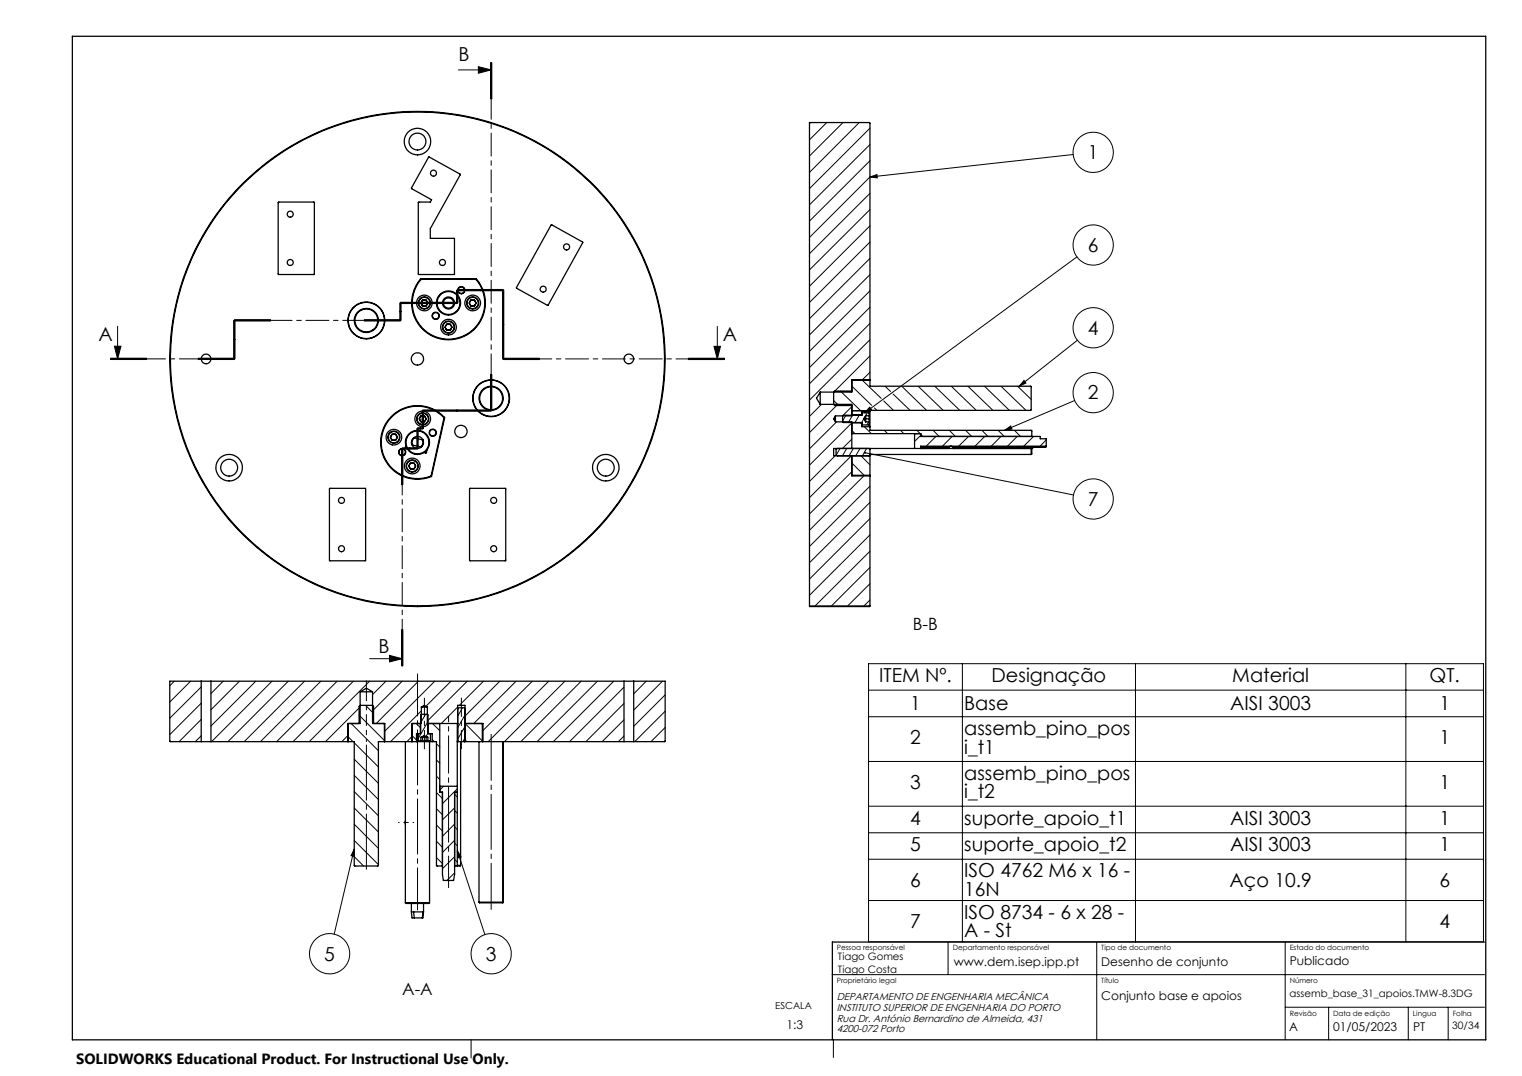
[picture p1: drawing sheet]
<svg xmlns="http://www.w3.org/2000/svg" width="420mm" height="297mm" viewBox="0 0 420 297" stroke-linecap="round" stroke-linejoin="round" font-family="sans-serif">
<g fill="none" stroke="#000" stroke-width=".35">
<path d="M20 10h390v277h-390zM76.8 55.9h9.9v19.9l-9.9-.1zM118.3 43.4l8.7 4.7-8.3 15v2.7l6.7 .1-.1 9.9-9.9-.1v-19.8l3.3-.1 .4-.7-5.6-3.2zM116.1 77h15.3a10.2 10.2 0 0 1-.7 14 10.2 10.2 0 0 1-14 0 10.2 10.2 0 0 1-.6-14zM116.1 77.2l15.2-.1a10 10 0 0 1-.7 13.8 10 10 0 0 1-13.8 0 10 10 0 0 1-.7-13.7zM152.1 62.1l8.7 4.7v.2l-9.5 17.2-.2 .1-8.6-4.9zM116.6 82.8h1l.5 .8-.5 .9h-1l-.5-.9zM123.3 89.5h.9l.5 .8-.5 .9h-.9l-.5-.9zM129.9 82.8h1l.5 .8-.5 .9h-1l-.4-.9zM107.8 115.1a10 10 0 0 1 14.9 .3l-3.6 16a10.1 10.1 0 0 1-12.3-3.5 10.1 10.1 0 0 1 1-12.8zM108.2 119.8h1l.5 .9-.5 .8h-1l-.5-.8zM108.4 114.8a9.7 9.7 0 0 1 14.1 .6l-3.5 15.9a9.9 9.9 0 0 1-12.3-3.8 9.9 9.9 0 0 1 1.7-12.7z"/>
<path d="M116.2 114.8h.9l.5 .8-.5 .8h-.9l-.5-.8zM226.3 108.2v3.4M226.3 111.6h8.8v3.2h-4.6M226.3 108.2l-1 1.7 1 1.7M230.5 114.8v1.6M230.5 116.4h4.6v7.4M230.5 114.8l-.5 .8 .5 .8M235.1 119.7h19v.8h33v.6h1.6v2.2l-.3 .1h-25.5M235.1 107.9h-4.8l-.3 .3v3.5l.3 .2h4.8M235.1 104.9h5M235.1 113.3h5M235.1 116.7h2.7"/>
<path d="M235.1 114.5h2.7M237.8 114.5l-5.1 .1-.2 .2v1.6l.2 .2 5.1 .1M237.8 113.9l2.1 .1v3.2l-2.1 .1M237.8 116.7v1.1h2.3M238.9 114.8v1.6M238.9 116.4h1M238.9 114.8h1M238.9 114.8l-.5 .8 .5 .8M238.9 115.6h1M240.1 104.9v1.7l44.5 .1v6.5l-.2 .1h-44.3v.1M240.1 117.8v1h44.5l.1 1.7M240.1 113.4v4.4"/>
<path d="M240.1 104.8v-70.8l-.2-.2h-16.5v133.5M240.1 104.8v.1M240.1 113.4h-2.3v1.1M240.1 104.8h-5v3.4h-8.8M252.4 119.7v4.1M90.9 134.8l10 .1v19.8l-.1 .1-9.9-.1zM112 123l-.2 .7 .2 .1M112 123.8l.4 .1M112.1 123.4l-.1 .4M113.3 127.8h.9l.5 .8-.5 .9h-.9l-.5-.9zM113.7 122.7a1.65 1.65 0 0 0 2.6 .7M113.9 122.9l2.2 .4"/>
<path d="M114.1 120.9a1.27 1.27 0 0 0-.2 2M114.1 120.9a1.7 1.7 0 0 1 2.6 .5M114.1 120.9h.2M114.3 120.9a1.55 1.55 0 0 0-.4 2M114.3 120.9l2.2 .5M116.5 121.4a1.5 1.5 0 0 1-.4 1.9M116.5 121.4h.2M116.7 121.4a1.3 1.3 0 0 1-.6 1.9M117 124.9l.4 .1M117.6 124.5l-.2 .5M117.9 124.1l-.2 .9h-.3M129.6 134.8l10 .1-.1 19.9-9.9-.1z"/>
<path d="M231.1 123.8l-.4 .1v1.8l.4 .1M235.1 125.8v5.6h5M235.1 131.2h5M239.6 123.8l.5 .1M240.1 125.8v41.5l-.2 .1M240.1 125.7v.1M240.1 123.8v.1M240.1 125.4h44.5M240.1 125.7l-.5 .1M240.1 123.9v1.8M254.1 123.8h.1M254.1 123.4h7.8"/>
<path d="M261.7 123.8a.67 .67 0 0 1 .7-.7 .67 .67 0 0 1 .7 .7M261.7 123.8h.1M263.1 123.8h.1M284.6 123.8v1.6M284.7 123.8v1.5l-.1 .1M284.7 123.4v.4M284.7 123.8h.1M284.7 123.8h-54.7v2h10.1M288.7 123.2h-34.6v.6M223.4 167.3v.1h16.5M223.4 167.3h16.5M239.9 167.3v.1"/>
<path d="M240.1 167.1l-.2 .2M55.5 188h-8.7l.1 16.6 8.6 .1M55.5 188h2.7M55.5 188v16.7M58.2 188h114M58.2 188v16.7M96.1 199.7v5M99.1 199.7v-4.7l.3-.3h3.4l.3 .3v4.7M99.4 191h3.4M99.4 191v8.7h-3.4v5M99.4 191l1.7-1 1.7 1M102.8 191v8.7h3.4v5"/>
<path d="M106.1 199.7v5M113.8 199.7v5M116 199.7v2.8M116.3 195.2h1.6M116.3 195.2v4.5h-2.7v5M116.3 195.2l.8-.5 .8 .5M117.9 195.2v4.5h8.4M118.2 199.7v2.8M121.4 199.7v19h.7v22.7l.2 1.6h2.9l.2-1.6v-22.7h.8M126.2 199.7v39.3M126.3 195.8l.1-.4h1.8l.1 .4M128.3 199.7h5v5"/>
<path d="M133.1 199.7v5M172.2 188h2.7M172.2 188v16.7M174.9 188h8.7l-.1 16.6-8.6 .1M174.9 188v16.7M55.5 204.7h2.7M58.2 204.7h37.8M96 204.7h.1M96.1 204.7h1.7v34.2l.1 .1 6.5-.1v-34.2h1.7M106.1 204.7h.1M106.2 204.7h7.4M111.9 204.7v44.5"/>
<path d="M113.6 204.7h.2M113.8 204.7h1.1M114.9 204.7h4.4M115.4 202.5l.1 2h3.2l.1-2M116.2 203.5h1.7M116.2 203.5l-.1 1M116.2 203.5l.9-.5 .8 .5M116.6 203.5v1M117.6 203.5v1M117.9 203.5h.2v1M118.2 202.5l-.1-5.2-.2-.1h-1.6l-.2 .1v5.2h-1.2v2.2M118.2 202.5h1.1v2.2"/>
<path d="M118.5 204.7v44.5M119.3 204.7h1.1v34.2l1.7 .1M121.4 217h4.8M126.2 204.7h.1M126.3 204.7h.1M126.3 204.3l.1 .4M126.3 204.7v-10h2v10M126.4 204.7h1.8M127.1 204.7v34.2M128.2 204.7h.1M128.3 204.7h43.9M128.3 204.3l-.1 .4"/>
<path d="M132.2 204.7v44.3M138.8 204.7v44.3M138.9 204.7v44.3M172.2 204.7h2.7M111.9 226.6v.9M125.4 239h.8M126.2 238.9h.9M127.1 238.9l-.1 .1h-.8M111.9 249.2l.1 .2h6.4l.1-.2M111.9 249.2h6.6M113.5 251.7h.6M113.5 251.7l.2 1.7h.6"/>
<path d="M113.5 249.4v2.3M114.1 251.7h2.6M114.1 251.7l.2 1.7M114.3 253.4h2.2M116.7 251.7h.2M116.7 251.7l-.2 1.7M116.9 251.7l-.2 1.7h-.2M116.9 249.4v2.3M132.2 249l.1 .2 6.5-.1M132.2 249h6.6M138.8 249v.1M138.8 249h.1"/>
<path d="M138.9 249l-.1 .1M409.6 260h-179.9v27"/>
<circle cx="115.2" cy="39.1" r="2.34"/>
<circle cx="115.2" cy="39.1" r="3.7"/>
<circle cx="80.1" cy="59.1" r=".82"/>
<circle cx="119.6" cy="47.8" r=".84"/>
<circle cx="80.1" cy="72.4" r=".82"/>
<circle cx="122.1" cy="72.4" r=".83"/>
<circle cx="149.9" cy="79.8" r=".83"/>
<circle cx="156.3" cy="68.2" r=".84"/>
<circle cx="56.9" cy="99.1" r="1.33"/>
<circle cx="101.1" cy="88.4" r="3.2"/>
<circle cx="101.1" cy="88.5" r="5"/>
<circle cx="101.1" cy="88.4" r="5.1"/>
<circle cx="101.1" cy="88.4" r="3.3"/>
<circle cx="115.2" cy="99.1" r="68.3"/>
<circle cx="115.2" cy="99.1" r="1.71"/>
<circle cx="115.2" cy="99.1" r="68.2"/>
<circle cx="117.1" cy="83.6" r="2.16"/>
<circle cx="117.1" cy="83.6" r=".84"/>
<circle cx="117.1" cy="83.6" r="1.67"/>
<circle cx="117.1" cy="83.6" r="1.56"/>
<circle cx="120.2" cy="87.2" r=".9"/>
<circle cx="120.2" cy="87.2" r=".99"/>
<circle cx="123.8" cy="83.6" r="3.3"/>
<circle cx="123.8" cy="90.3" r=".85"/>
<circle cx="123.8" cy="90.3" r="2.16"/>
<circle cx="123.8" cy="83.6" r="1.42"/>
<circle cx="123.8" cy="83.6" r="1.67"/>
<circle cx="123.8" cy="83.6" r="3.2"/>
<circle cx="123.8" cy="90.3" r="1.67"/>
<circle cx="123.8" cy="90.3" r="1.56"/>
<circle cx="127.3" cy="80.1" r="1"/>
<circle cx="127.3" cy="80.1" r=".9"/>
<circle cx="130.4" cy="83.6" r=".85"/>
<circle cx="130.4" cy="83.6" r="1.67"/>
<circle cx="130.4" cy="83.6" r="2.16"/>
<circle cx="130.5" cy="83.6" r="1.56"/>
<circle cx="173.5" cy="99.1" r="1.33"/>
<circle cx="116.6" cy="115.6" r="1.67"/>
<circle cx="116.6" cy="115.6" r="1.57"/>
<circle cx="116.6" cy="115.6" r=".84"/>
<circle cx="116.7" cy="115.6" r="2.17"/>
<circle cx="119.4" cy="119.4" r=".99"/>
<circle cx="119.4" cy="119.4" r=".89"/>
<circle cx="127.2" cy="119.1" r="1.7"/>
<circle cx="135.5" cy="109.9" r="5"/>
<circle cx="135.5" cy="109.9" r="3.3"/>
<circle cx="135.5" cy="109.9" r="5.1"/>
<circle cx="135.5" cy="109.9" r="3.2"/>
<circle cx="63.2" cy="129.1" r="2.32"/>
<circle cx="63.2" cy="129.1" r="3.7"/>
<circle cx="94.2" cy="138.1" r=".83"/>
<circle cx="108.7" cy="120.7" r="1.56"/>
<circle cx="108.7" cy="120.7" r=".85"/>
<circle cx="108.7" cy="120.7" r="2.17"/>
<circle cx="108.7" cy="120.7" r="1.67"/>
<circle cx="111" cy="124.8" r=".9"/>
<circle cx="111" cy="124.8" r="1"/>
<circle cx="113.7" cy="128.6" r="1.66"/>
<circle cx="113.8" cy="128.6" r="2.16"/>
<circle cx="113.8" cy="128.6" r="1.57"/>
<circle cx="113.8" cy="128.6" r=".84"/>
<circle cx="115.2" cy="122.1" r="3.2"/>
<circle cx="115.2" cy="122.1" r="3.3"/>
<circle cx="136.2" cy="138.1" r=".84"/>
<circle cx="167.2" cy="129.1" r="2.32"/>
<circle cx="167.2" cy="129.1" r="3.7"/>
<circle cx="94.2" cy="151.5" r=".83"/>
<circle cx="136.2" cy="151.5" r=".84"/>
</g>
<g fill="none" stroke="#000" stroke-width=".28">
<path d="M126.5 19.3h9M132 18.4l3.5 .9-3.5 .9zM135.4 17.3v10M135.5 17.3v10M135.7 17.3v10M223.7 33.8l-.3 .3M228.1 33.8l-4.7 4.8M232.6 33.8l-9.2 9.3M237.1 33.8l-13.7 13.8M240.1 35.4l-16.7 16.7M240.1 39.9l-16.7 16.6M240.1 48.9l1.9-.7 .1 .9z"/>
<path d="M240.1 44.4l-16.7 16.6M240.1 48.9l-16.7 16.6M240.1 53.4l-16.7 16.6M240.1 57.9l-16.7 16.6M296.2 42.6l-56.1 6.3M126.2 79.9h12.6M240.1 62.3l-16.7 16.7M240.1 66.8l-16.7 16.7M240.1 71.3l-16.7 16.7M240.1 75.8l-16.7 16.7M297.2 70.9l-58.6 43M30.5 99.2h10z"/>
<path d="M30.5 99.1h10M30.5 98.9h10M31.6 95.6h1.8l-.9 3.5zM32.5 90.1v9M54.7 98.9h10M54.7 99.2h10M64.5 88.4v10.7M64.7 88.3h10M64.7 88.6h10M64.9 88.4v10.7M74.7 88.4h-10v10.7h-10M100.5 88.4h10v-4.8h15.7v-3.5h12.6v19h10"/>
<path d="M100.5 88.3h10M100.5 88.6h10M110.3 83.6v4.8M110.5 83.8h15.7M110.5 83.4h15.7M110.7 83.6v4.8M126 80.1v3.5M126.2 80.3h12.6M126.4 80.1v3.5M138.7 80.1v19M138.8 98.9h10M138.8 99.2h10"/>
<path d="M139 80.1v19M190 99.1h10M190 98.9h10M190 99.2h10M197 95.6h1.8l-.9 3.5zM197.9 90.1v9M240.1 80.3l-16.7 16.7M240.1 84.8l-16.7 16.7M240.1 89.3l-16.7 16.6M240.1 93.8l-16.7 16.7M240.1 98.2l-10 10M297.3 93.9l-16 12.7"/>
<path d="M115 118.3v5.5M115.2 118.1h1.5M115.2 118.4h1.5M115.4 118.3v5.5M116.5 113.3v5M116.7 113.1h18.8M116.7 113.5h18.8M116.8 113.3v5M135.4 103.3v10M135.5 103.3v10h-18.8v5h-1.5v5.5h-4.2v10M135.7 103.3v10M226.7 111.6l-3.3 3.3"/>
<path d="M230 110.6l1.5 1.3M230.9 116.4l-7.5 7.5M231.2 111.6l-7.8 7.8M231.9 107.9l5.6 5.4M233.4 114.6l-.9 1.6M235.1 107.7l-.5 .5M235.1 112.3l-2.6 2.5M235.1 116.7l-11.7 11.7M235.1 114.3l.2 .2M235.1 118.8l.8 .9M235.1 106.6l5.5 5.3M235.3 114.6l-1.2 2"/>
<path d="M237.1 114.6l-1.2 2M237.5 116.7l.3 .4M237.9 104.9l5.3 5.1M238.5 117.8l2 1.9M238.6 113.3h.1M239.2 114.1l-1.4 2.5M239.7 116.4l-.5 .9M240 112.4l.5 .7-1.9 .8zM240.1 102.8l-2.2 2M241.3 112.6l.7 .7M243.9 110.7l2.7 2.6M244 118.8l.9 .9"/>
<path d="M244.2 106.6l1.5 1.5M246.5 108.8l4.6 4.5M248.5 118.8l.9 .9M249.1 106.8l6.6 6.5M253 118.8l.9 .9M253.4 106.6l6.9 6.7M254.1 119.8l.6 .7M257.5 118.8l1.7 1.7M258 106.6l6.9 6.7M262 118.8l1.6 1.7M262.5 106.6l6.9 6.7M266.5 118.8l1.6 1.7"/>
<path d="M267.1 106.6l6.9 6.7M271 118.8l1.6 1.7M271.7 106.6l6.9 6.7M275.4 118.8l1.7 1.7M276.2 106.6l6.9 6.7M277.2 118.8l1.7-1.2 .4 .8zM279.9 118.8l1.7 1.7M280.8 106.6l3.8 3.6M282.6 105l.5 .7-1.8 .9zM284.4 118.8l.3 .3M296.5 110.6l-19.3 8.2M110.8 123.8v10"/>
<path d="M111 123.6h4.2M111 124h4.2M111.2 123.8v10M230.5 125.8l-7.1 7.1M231.8 123.8l-1.1 1.9M233.6 123.8l-1.1 2M234.9 125.8l-11.5 11.6M235.1 121.2l-2.6 2.6M235.1 130.2l-11.7 11.7M235.1 127.8l3.3 3.4M235.5 123.8l-1.2 2M237.3 123.8l-1.2 2"/>
<path d="M237.6 125.8l2.5 2.5M238.4 131.4l-15 15M238.7 125l57.5 11.6M239.1 123.8l-1.1 2M239.9 125.7v.1M240.1 134.2l-16.7 16.6M240.1 138.7l-16.7 16.6M254.1 120.2l-1.7 1.6M258 123.8h.1M258.3 120.5l-2.7 2.7M262.7 120.5l-2.6 2.7M267 123.8h.1"/>
<path d="M267.3 120.5l-2.8 2.7M271.5 123.8h.1M271.7 120.5l-2.6 2.7M275.9 123.8h.1M276.2 120.5l-2.7 2.7M280.5 123.8h.1M280.7 120.5l-2.7 2.7M285.2 120.5l-2.7 2.7M288.7 121.4l-1.7 1.8M240.1 143.2l-16.7 16.6M240.1 147.6l-16.7 16.7M240.1 152.1l-15.2 15.2"/>
<path d="M240.1 156.6l-10.7 10.7M110.8 173.8v10M111 173.8v10M111.2 173.8v10M240.1 161.1l-6.2 6.2M240.1 165.6l-1.7 1.7M48.1 188l-1.3 1.3M52.6 188l-5.8 5.8M55.5 189.6l-8.7 8.7M55.5 194.1l-8.7 8.7M55.5 198.6l-6.1 6.1M61.6 188l-3.4 3.4"/>
<path d="M66.1 188l-7.9 7.9M70.6 188l-12.4 12.4M75.1 188l-16.7 16.7M79.6 188l-16.7 16.7M84 188l-16.6 16.7M88.5 188l-16.6 16.7M93 188l-16.7 16.7M96.9 199.7l7.5 7.5M97.5 188l-16.6 16.7M99.1 197.4l7 7M99.4 195.2l-9.6 9.5M99.4 199.6l-.1 .1"/>
<path d="M100.9 194.7l2.2 2.2M102 188l-16.7 16.7M102 181.8h9M105.9 199.7l.2 .2M106.5 188l-3.7 3.7M107.5 180.9l3.5 .9-3.5 .9zM111 188l-8.2 8.2M114.9 199.7l1.1 1.1M115.5 188l-11.7 11.7M116.3 196.2l-8.5 8.5M117.4 197.2l-1.3 2.3M118.1 199.2l-2.7 4.6"/>
<path d="M119.3 199.7l2.1 2M120 188l-13.8 13.8M124.5 188l-7 6.9M126.3 195.2l-4.5 4.5M126.3 199.7h.1M127.6 195.4l-1.3 2.3M128.3 197.4l-2 3.5M128.3 199.7l4.8 4.8M128.9 188l-11 11M132.8 199.7l.3 .3M133.4 188l-6.6 6.7M137.9 188l-9.6 9.7"/>
<path d="M142.4 188l-11.7 11.7M146.9 188l-13.6 13.6M151.4 188l-16.7 16.7M155.9 188l-16.7 16.7M160.4 188l-16.7 16.7M164.9 188l-16.7 16.7M169.4 188l-16.7 16.7M172.2 189.7l-15 15M172.2 194.2l-10.5 10.5M172.2 198.7l-6 6M178.3 188l-3.4 3.5M182.8 188l-7.9 8"/>
<path d="M183.6 191.8l-8.7 8.7M183.6 196.3l-8.4 8.4M239.7 183.2h169.7v76.8h-169.7zM239.7 190.5h169.7M239.7 197.8h169.7M265.6 183.2v76.8M313.3 183.2v76.8M387.9 183.2v76.8M55.5 203.1l-1.6 1.6M96 203l-1.7 1.7M96.1 203.4l1.3 1.3M97.8 218.5l6.6 6.7"/>
<path d="M97.8 214l6.6 6.7M97.8 209.5l6.6 6.7M97.8 205l6.6 6.7M113.6 203.4l-1.3 1.3M113.8 203.1l1.1 1.2M118.1 202.3l-.5 1M118.8 204.4l-.1 .1M119.3 204.1l.6 .6M120.4 214.2l1 1M120.4 218.8l1.7 1.6M120.4 209.8l1 .9M120.4 205.3l1 .9"/>
<path d="M122.4 217l-1 1.1M125.4 219.2l.8 .8M126.2 217.7l-4.1 4.1M126.2 202l.1 .2M128.3 204.1l.5 .6M128.3 200.6l-2 3.4M128.3 203.7l-.6 1M172.2 203.2l-1.6 1.5M183.6 200.8l-4 3.9M239.7 210.2h169.7M97.8 236.5l2.5 2.5M97.8 232l6.6 6.7"/>
<path d="M97.8 227.5l6.6 6.7M97.8 223l6.6 6.7M97.8 234.3l-5.6 23.5M97.8 234.3v2.1l-.9-.2zM120.4 227.7l1.7 1.7M120.4 223.2l1.7 1.7M120.4 236.7l1.7 1.7M120.4 232.2l1.7 1.7M125.4 227.5l-3.3 3.3M125.4 231.9l-3.3 3.4M125.4 237.2l.8 .7M125.4 232.7l.8 .8"/>
<path d="M125.4 228.2l.8 .8M125.4 223.7l.8 .8M125.4 223l-3.3 3.3M125.4 236.5l-3.3 3.3M126.2 234.8l7.6 23.2M126.2 234.8l1 1.7-.8 .3zM239.7 222.5h169.7M239.7 229.9h169.7M239.7 237.2h169.7M125.4 240.9l-2.1 2.1M239.7 248.6h169.7M229.6 269h180"/>
<path d="M261.6 260v9M302.6 260v27M354.6 260v27M354.6 278h55M366.6 278v9M388.6 278v9M399.6 278v9M130 287v5M230 286.9v5"/>
<circle cx="301.7" cy="42.1" r="5.6"/>
<circle cx="301.7" cy="67.6" r="5.6"/>
<circle cx="301.7" cy="90.5" r="5.6"/>
<circle cx="301.7" cy="108.4" r="5.6"/>
<circle cx="301.7" cy="137.7" r="5.6"/>
<circle cx="91" cy="263.2" r="5.6"/>
<circle cx="135.5" cy="263.2" r="5.6"/>
</g>
<path d="M64.7 99.1h-34.2" fill="none" stroke="#000" stroke-width=".28" stroke-dasharray="6.3 1.3 1.3 1.3" stroke-dashoffset="1.3"/>
<path d="M64.7 88.4v10.7" fill="none" stroke="#000" stroke-width=".28" stroke-dasharray="6.3 1.3 1.3 1.3" stroke-dashoffset="2.9"/>
<path d="M110.5 88.4h-45.8" fill="none" stroke="#000" stroke-width=".28" stroke-dasharray="6.3 1.3 1.3 1.3" stroke-dashoffset=".6"/>
<path d="M110.5 88.4v-4.8M116.7 113.3v5" fill="none" stroke="#000" stroke-width=".28" stroke-dasharray="6.3 1.3 1.3 1.3" stroke-dashoffset="5.8"/>
<path d="M110.5 83.6h15.7" fill="none" stroke="#000" stroke-width=".28" stroke-dasharray="6.3 1.3 1.3 1.3" stroke-dashoffset=".4"/>
<path d="M126.2 83.6v-3.5M116.7 118.3h-1.5" fill="none" stroke="#000" stroke-width=".28" stroke-dasharray="6.3 1.3 1.3 1.3"/>
<path d="M126.2 80.1h12.6" fill="none" stroke="#000" stroke-width=".28" stroke-dasharray="6.3 1.3 1.3 1.3" stroke-dashoffset="1.9"/>
<path d="M138.8 80.1v19" fill="none" stroke="#000" stroke-width=".28" stroke-dasharray="6.3 1.3 1.3 1.3" stroke-dashoffset="3.8"/>
<path d="M138.8 99.1h61.2" fill="none" stroke="#000" stroke-width=".28" stroke-dasharray="6.3 1.3 1.3 1.3" stroke-dashoffset="3.1"/>
<path d="M135.5 17.3v96" fill="none" stroke="#000" stroke-width=".28" stroke-dasharray="6.3 1.3 1.3 1.3" stroke-dashoffset=".9"/>
<path d="M135.5 113.3h-18.8" fill="none" stroke="#000" stroke-width=".28" stroke-dasharray="6.3 1.3 1.3 1.3" stroke-dashoffset="3.9"/>
<path d="M115.2 118.3v5.5" fill="none" stroke="#000" stroke-width=".28" stroke-dasharray="6.3 1.3 1.3 1.3" stroke-dashoffset="5.5"/>
<path d="M115.2 123.8h-4.2" fill="none" stroke="#000" stroke-width=".28" stroke-dasharray="6.3 1.3 1.3 1.3" stroke-dashoffset="6.1"/>
<path d="M111 123.8v60" fill="none" stroke="#000" stroke-width=".28" stroke-dasharray="6.3 1.3 1.3 1.3" stroke-dashoffset="3.6"/>
<path d="M101.1 199.7v5" fill="none" stroke="#000" stroke-width=".28" stroke-dasharray="15.2 1.3 1.3 1.3" stroke-dashoffset="14.6"/>
<path d="M101.1 191v-3.1" fill="none" stroke="#000" stroke-width=".28" stroke-dasharray="15.2 1.3 1.3 1.3"/>
<path d="M101.1 191v8.7" fill="none" stroke="#000" stroke-width=".28" stroke-dasharray="15.2 1.3 1.3 1.3" stroke-dashoffset="12.8"/>
<path d="M123.8 197.7v7" fill="none" stroke="#000" stroke-width=".28" stroke-dasharray="15.2 1.3 1.3 1.3" stroke-dashoffset="13.6"/>
<path d="M117.1 192.7v14M127.3 206.7v-14" fill="none" stroke="#000" stroke-width=".28" stroke-dasharray="15.2 1.3 1.3 1.3" stroke-dashoffset="10.1"/>
<path d="M123.8 245v-40.3" fill="none" stroke="#000" stroke-width=".28" stroke-dasharray="15.2 1.3 1.3 1.3" stroke-dashoffset="6.5"/>
<path d="M101.1 240.8v-36.1" fill="none" stroke="#000" stroke-width=".28" stroke-dasharray="15.2 1.3 1.3 1.3" stroke-dashoffset="-.9"/>
<path d="M114.2 227h-4.2" fill="none" stroke="#000" stroke-width=".28" stroke-dasharray="15.2 1.3 1.3 1.3" stroke-dashoffset="15"/>
<path d="M115.2 251.2v-65.2" fill="none" stroke="#000" stroke-width=".28" stroke-dasharray="15.2 1.3 1.3 1.3" stroke-dashoffset="3.6"/>
<path d="M135.5 251v-48.3" fill="none" stroke="#000" stroke-width=".28" stroke-dasharray="15.2 1.3 1.3 1.3" stroke-dashoffset="2.5"/>
<g fill="#000">
<path d="M132 18.4l3.5 .9-3.5 .9zM107.5 180.9l3.5 .9-3.5 .9z"/>
<path d="M31.6 95.6h1.8l-.9 3.5zM197 95.6h1.8l-.9 3.5z"/>
<path d="M126.2 234.8l1 1.7-.8 .3zM97.8 234.3v2.1l-.9-.2zM240.1 48.9l1.9-.7 .1 .9zM277.2 118.8l1.7-1.2 .4 .8zM282.6 105l.5 .7-1.8 .9zM240 112.4l.5 .7-1.9 .8zM238.5 124.7l-.1 .2 .3 .1-.3-.1a.31 .31 0 0 0 .4 .3 .31 .31 0 0 0 .2-.4 .31 .31 0 0 0-.5-.1z"/>
</g>
<g font-size="5.3">
<text x="126.5" y="16.9">B</text>
<text x="300.2" y="43.9">1</text>
<text x="300.2" y="69.5">6</text>
<text x="27.2" y="94">A</text>
<text x="199.5" y="94">A</text>
<text x="300.2" y="92.4">4</text>
<text x="300.2" y="110.3">2</text>
<text x="300.2" y="139.6">7</text>
<text x="104.4" y="180.2">B</text>
<text x="242.6" y="188.3">ITEM Nº.</text>
<text x="273.6" y="188.3">Designação</text>
<text x="340.1" y="188.3">Material</text>
<text x="394.5" y="188.3">QT.</text>
<text x="251.2" y="196.1">1</text>
<text x="266.1" y="196.1">Base</text>
<text x="339.5" y="196.1">AISI 3003</text>
<text x="397.2" y="196.1">1</text>
<text x="266.1" y="202.8">assemb_pino_pos</text>
<text x="251.2" y="205.4">2</text>
<text x="266.1" y="208">i_t1</text>
<text x="397.2" y="205.4">1</text>
<text x="266.1" y="215.2">assemb_pino_pos</text>
<text x="251.2" y="217.8">3</text>
<text x="266.1" y="220.4">i_t2</text>
<text x="397.2" y="217.8">1</text>
<text x="251.2" y="227.6">4</text>
<text x="266.1" y="227.6">suporte_apoio_t1</text>
<text x="339.5" y="227.6">AISI 3003</text>
<text x="397.2" y="227.6">1</text>
<text x="251.2" y="234.9">5</text>
<text x="266.1" y="234.9">suporte_apoio_t2</text>
<text x="339.5" y="234.9">AISI 3003</text>
<text x="397.2" y="234.9">1</text>
<text x="251.2" y="244.8">6</text>
<text x="266.1" y="242.2">ISO 4762 M6 x 16 -</text>
<text x="339.3" y="244.8">Aço 10.9</text>
<text x="397.2" y="244.8">6</text>
<text x="266.1" y="247.4">16N</text>
<text x="251.2" y="256.2">7</text>
<text x="266.1" y="253.6">ISO 8734 - 6 x 28 -</text>
<text x="397.2" y="256.2">4</text>
<text x="266.1" y="258.8">A - St</text>
<text x="89.5" y="265.1">5</text>
<text x="134.1" y="265.1">3</text>
</g>
<g font-size="4.7">
<text x="251.9" y="173.8">B-B</text>
<text x="111" y="274.7">A-A</text>
</g>
<text font-size="4.1" x="21" y="293.7">SOLIDWORKS Educational Product. For Instructional Use Only.</text>
<g font-size="3.3">
<text x="263.2" y="266.5">www.dem.isep.ipp.pt</text>
<text x="303.9" y="266.5">Desenho de conjunto</text>
<text x="355.9" y="266.5">Publicado</text>
<text x="303.9" y="276.1">Conjunto base e apoios</text>
<text x="217" y="283.9">1:3</text>
<text x="355.8" y="284.7">A</text>
<text x="367.9" y="284.7">01/05/2023</text>
<text x="390" y="284.7">PT</text>
</g>
<g font-size="2.8">
<text x="231.2" y="264.9">Tiago Gomes</text>
<text x="231.2" y="268.7">Tiago Costa</text>
<text x="230.9" y="276">DEPARTAMENTO DE ENGENHARIA MECÂNICA</text>
<text x="355.9" y="275.2">assemb_base_31_apoios.TMW-8.3DG</text>
<text x="230.9" y="282">Rua Dr. António Bernardino de Almeida, 431</text>
<text x="230.9" y="279">INSTITUTO SUPERIOR DE ENGENHARIA DO PORTO</text>
<text x="230.9" y="285">4200-072 Porto</text>
<text x="400.8" y="284.1">30/34</text>
</g>
<text font-size="2.7" x="213.9" y="278.6">ESCALA</text>
<g font-size="2">
<text x="230.9" y="262.3">Pessoa responsável</text>
<text x="262.9" y="262.3">Departamento responsável</text>
<text x="303.9" y="262.3">Tipo de documento</text>
<text x="355.9" y="262.1">Estado do documento</text>
<text x="230.9" y="271.3">Proprietário legal</text>
<text x="303.9" y="271.3">Título</text>
<text x="355.9" y="271.3">Número</text>
<text x="355.9" y="280.3">Revisão</text>
<text x="367.9" y="280.3">Data de edição</text>
<text x="389.9" y="280.3">Lingua</text>
<text x="400.9" y="280.3">Folha</text>
</g>
</svg>
